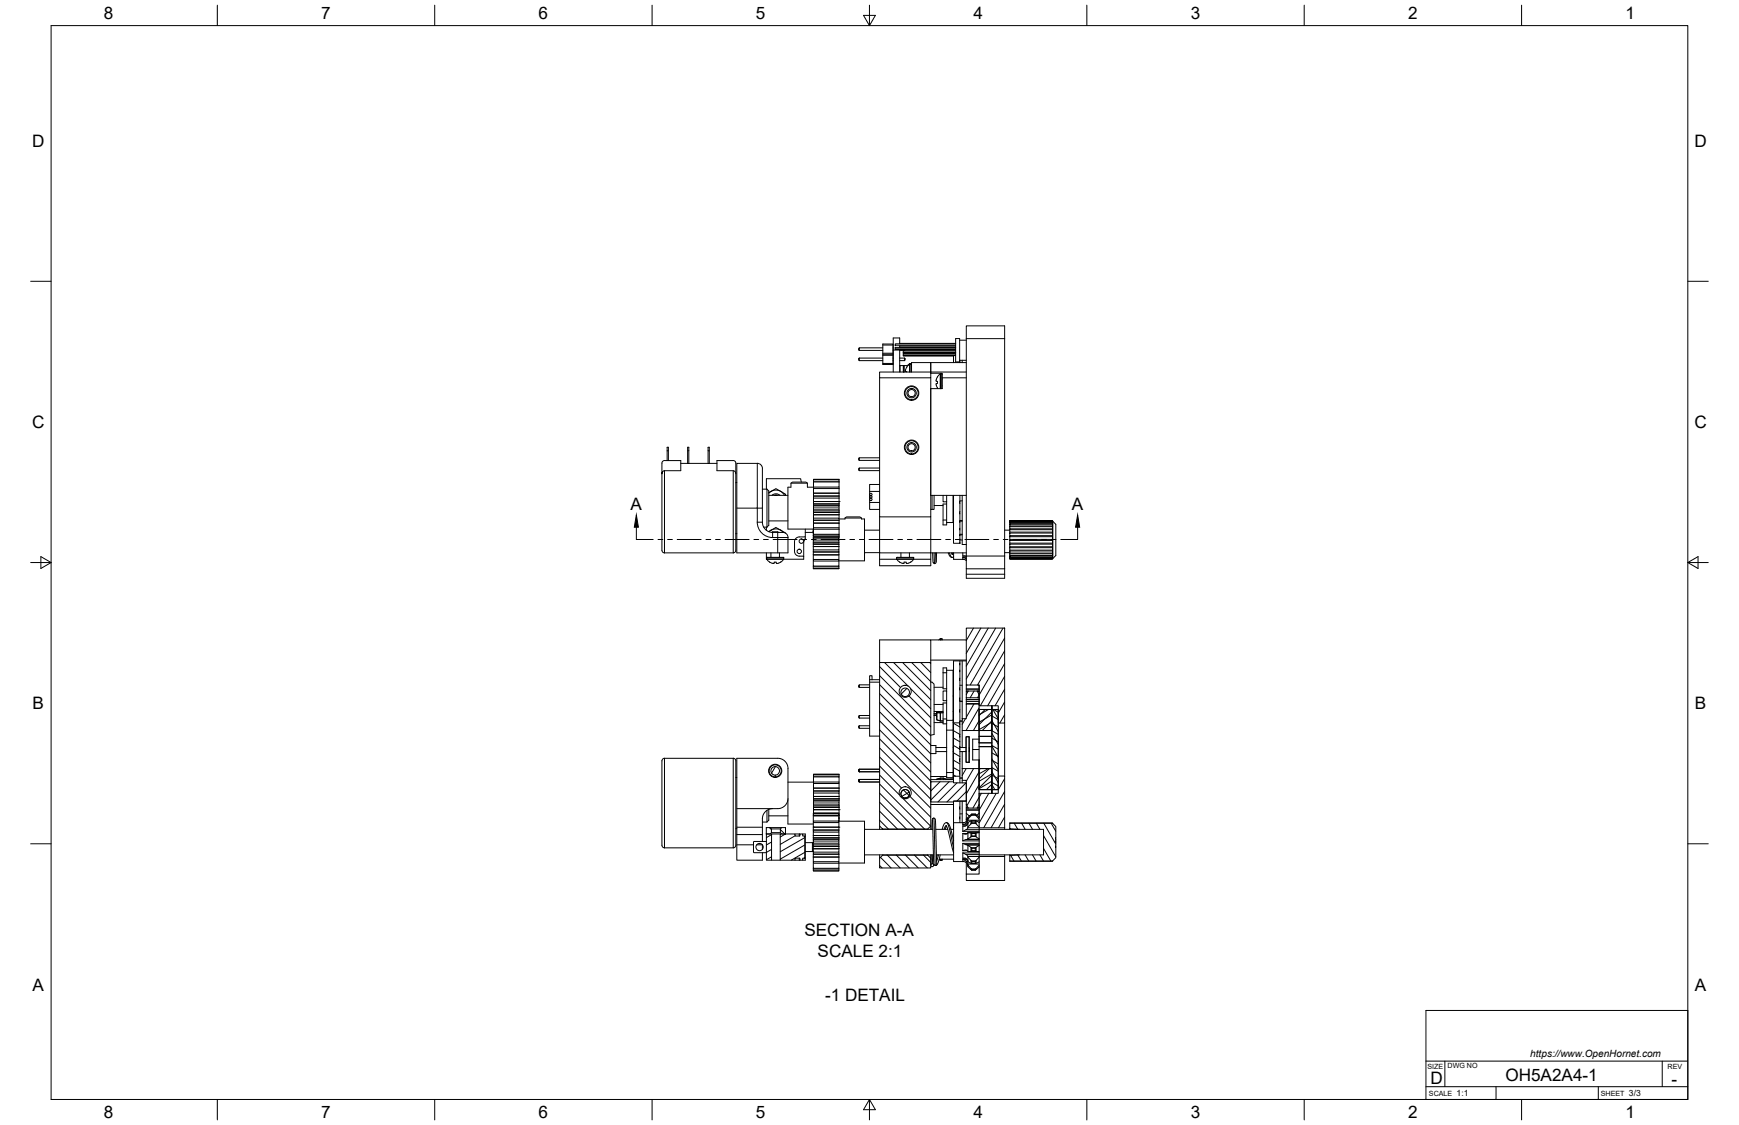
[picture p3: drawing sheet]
<svg xmlns="http://www.w3.org/2000/svg" width="864mm" height="559mm" viewBox="0 0 864 559" stroke-linecap="round" stroke-linejoin="round" font-family="sans-serif">
<!-- layer: Visible -->
<g fill="none" stroke="#000" stroke-width=".5">
<path d="M427 178v1h11M427 173v1M427 178v1M427 174h11M427 178h11M438 171h5v10h-5zM438 173h-11v1M438 171h5M438 175h5M438 176h5M443 174h1M443 173h1"/>
<path d="M443 178h1M443 179h1M447 171v-3h-3v17M447 172h28M447 171h28M447 174v11M447 174h2M447 178h2M447 179h2M449 175l25 1M449 177h25M449 178v1"/>
<path d="M449 174h.1M474 177v3M475 168h2v12h-2zM475 173h-30l30 1M475 171l-30 1M475 171h-30M475 175h-26h26M475 176h-26l26 1M475 173h-30M475 172h-28v1M475 174h-26v1M475 176h-26"/>
<path d="M477 169h3M478 179v1M480 162h19v121h-19zM480 179h-3v1M437 188v69h25v-69M438 181h5M447 182h2M449 182v3M450 182h.1M451 182h-2M452 181h-1a2.2 2.2 0 0 0-1 4M452 181l-1 1"/>
<path d="M452 181h1M452 181h.1M466 187h.1M466 187l-1 2h1v1l-1 1 1 2M467 186l-1 1M467 186h1M467 186h.1M468 188v5h-6v53h18M468 188h12M480 185h-18v3h-25v-3h25v-5v5h6v3M480 180h-27v5M329 235v33a8 8 0 0 0 1 7h35a8 8 0 0 0 0-7v-38l-1-1h-8v5h8l1 1"/>
<path d="M329 229h9v5h-8l-1 1v-5zM331 229v-7h1v7M331 224h1M338 230h18M341 230v-8h1v8M341 224h1M352 230v-8v8M352 224h.1M365 240h1M379 233l-1-2-1-1h-11v45h25v-8a4 4 0 0 0-5-3 6 6 0 0 1-7-5v-26M393 240h8M398 239v-1h-17v5"/>
<path d="M404 238h13M404 238v1M404 239h13M404 239v3M417 238v1h-13M417 239v3h-13M417 239h.1M427 227v2M427 232v2M427 229h10M427 234h10M437 227h-10v2"/>
<path d="M437 232h-10v2M379 243h2M381 243v19M381 243l1 1v17l-1 1M382 259h9M382 246h9M383 244l-1 1M383 244l2-1 5 2v1M383 244a5 5 0 0 1 7 2M385 246h1M387 246l-2-1-2 1M404 242h-3v-2l-1-1h-6l-1 1v2h-2v21h26"/>
<path d="M404 242v1h13M404 243v2h13v-2M404 245v1M404 246h13M404 246v1h13M404 247v2h13v-2M404 249h.1M404 249v2M404 251v1h13v-1M404 252v1h13v-1M404 253v1M404 258v2"/>
<path d="M404 254v2M404 258h13M404 256h13M404 258v-1h13v1M404 256v1M404 245h.1M404 260h.1M404 251h13M404 254h13M417 258h3v-1h7l1 1h1v21h-12v2h-13v-2M417 245v1M417 249h.1"/>
<path d="M417 249v2M417 253v1M417 258v2M417 254v2M417 256v1M417 242v1M417 245h.1M417 246v1M417 260h.1M420 257h8M432 244h5M432 250h5"/>
<path d="M437 241h-5v12h5M437 257v18h25v-18M463 246v7h-1M464 246v7h-1M464 251h4M468 246v3h2M470 246v15h-2v-11h2M473 246v14h-3M474 246v24h3M477 259h1M477 246v24M477 254v1"/>
<path d="M477 249v1M477 249h1M478 259h-1v1M478 246v24h2M501 259h22zM501 259h22h-22zM501 259h22v1h-22zM501 259h.1M523 259h.1M523 259l1 1v16l-1 1zM365 265h1M379 262h2"/>
<path d="M381 262v1M381 275v3M381 278l1 1M382 279h.1M383 275v2M383 263l-1 1M383 263l2-1 5 3M383 263a5 5 0 0 1 6 1M383 264h4M387 275v2M389 278a3 3 0 0 1-3 2l-2-1v1l-2-1M389 278v-1h-8v1"/>
<path d="M400 263v4h-4l-1 2v6l1 1h3v2h-10M400 267l-1 2v7M404 263l-1 1h-3M404 263v4M404 267v1h13v-1M404 268v1h13v-1M404 269v1M404 270v1M404 271h13M404 271v2h13v-2M404 273v1h13v-1M404 274h.1"/>
<path d="M404 274v2M404 276h13M404 276v2h13v-2M404 278v1h13v-1M404 267h13M404 270h13M404 274h13M404 266v1M404 266v-1h13v1M404 263v2M404 263v-1h13v1M404 262v-2h13v2"/>
<path d="M404 266h13M417 267h.1M417 269v1M417 270v1M417 274h.1M417 274v2M417 266v1M417 263v2M429 275h8v6h25v-6h18M429 263h8M445 277h9v1l-2 1M446 277l-1 1 2 1"/>
<path d="M447 279h.1M447 279l2 1v-1h1v1l2-1M447 275v2M452 275v2M452 279h.1M463 275v4l1 1 1-1v-4M465 275v4M471 275l1 2h2M473 275h.1M474 275v3h5M477 270h.1M477 269h.1"/>
<path d="M477 268h1M477 266h.1M477 262v1M477 265h1M478 278h2M478 277l2 1M478 276h2M480 278h.1M480 276h.1M499 263h2M499 275h2M501 260h22v1h-22z"/>
<path d="M501 262h22v1h-22zM501 263h22v1h-22zM501 265h22v1h-22zM501 267h22v1h-22zM501 268h22v2h-22zM501 270h22v2h-22zM501 272h22v1h-22zM501 274h22v1h-22zM501 275h22v1h-22zM501 276h22v1h-22zM501 277h22h-22zM501 277l22 1h-22"/>
<path d="M501 276h.1M501 275h.1M501 273v1M501 272h.1M501 270h.1M501 268h.1M501 266v1M501 264v1M501 263h.1M501 261v1M501 260h.1M501 277h.1"/>
<path d="M523 276h.1M523 275h.1M523 273v1M523 272h.1M523 270h.1M523 268h.1M523 266v1M523 264v1M523 263h.1M523 261v1M523 260h.1M523 277h.1"/>
<path d="M523 277v1M404 281v1h13v-1M404 282h13M404 282h.1M417 282h.1M480 283v4h19v-4M462 318h18M467 317l-1 1M467 317h1v1M467 317h.1M480 312h19v47h-3v-8h-10v-11h-6zM432 338v28h5"/>
<path d="M432 338v-2h1v2M432 339h5M432 338h5M437 329h25v81l-1 2h-23l-1-2zM437 329v-11h25v11M462 339l2 1v25h-2M462 328h18M470 333h3v53h-3v-54h-2v10h2M477 328v31M477 330h.1M477 333v1M477 337v1"/>
<path d="M478 328v29M480 328h-6v31M427 340v1v-1h5M427 355v2M427 341h5M427 357h5M432 355h-5v2M464 355l1 1M464 355l1-1zM464 341h4M464 350h4M464 353h4"/>
<path d="M465 354h2v4h-2zM466 353v1v-1M467 358h1M467 354h1M470 343h-2v5h2M470 349h-2v11h2M473 358h1M473 353h1M474 359h3v1v26h-3zM477 342v1M477 347v1M477 353v1"/>
<path d="M477 358v2M477 348h1M477 358h1M477 340h1M480 350h6v13h-8v-6h2zM480 347v3M480 340v1M480 340v1v4M481 343h4l1 2v2h-6v-2zM481 343h-1M485 343h1v2M486 340v1"/>
<path d="M486 352h7v11h-7zM486 347v3M486 340v3M493 352h3v40h-3v2zM493 351v1M499 359v26M329 377h36a8 8 0 0 1 0 7v30a8 8 0 0 1 0 7h-35a8 8 0 0 1-1-7v-36zM427 360v2h5M427 360v2M427 360h5M462 370h3v4h-3M465 373h5"/>
<path d="M465 371h5M473 373h1M473 371h1M477 371h.1M477 366h.1M477 377v1M477 365v1M477 371v1M477 373h3M477 371h3M478 363v8M478 373v9"/>
<path d="M480 366h1v13h-1zM481 371v2M483 372v5h3M486 377v5M486 363v6M486 367h-3v5h3v-3M486 372v5M486 369h7M365 386h1M391 397v12h13M404 399v-1h13v1M404 398h.1"/>
<path d="M404 396v2M404 396h13M404 396v-2h13v2M404 394v-1h13v1M404 393h.1M404 391v2M404 391h13M404 391v-2h13v2M404 389v-1h13v1M404 385h13M404 385v1M404 386h13"/>
<path d="M404 398h13M404 393h13M417 398h.1M417 397v1M417 396v1M417 393h.1M417 391v2M417 385v1M417 388v-2h-13v2h-13M417 397h.1M427 387v1h10M427 382v1"/>
<path d="M427 387v1M427 387h10M427 383h10M437 382h-10v1M462 388l18 1v9h-18zM462 387h12M465 387h2M467 387h2M469 387h5M470 387h.1M474 398v14h-2M474 386v2"/>
<path d="M474 398h6M477 398v11M477 386v3M477 383v2M477 386h1M478 382h8v18l-1 1h-4l-1-1v-12h-2zM478 398v11M478 388v1M480 400v1h1M486 382h7v10h-7zM486 400v6M365 412h1"/>
<path d="M366 402h18a6 6 0 0 0 7-5v-15a5 5 0 0 0-5-5h-20v38M366 415v12h13v-3M366 415h13M379 420v2M381 411h1l1 1v2h-1h-1zM381 414h.1M381 411h.1M381 414h2v13h-2zM381 418h-7v6h7M381 403v5M382 402v5l-1 1h-2M382 405h9"/>
<path d="M382 411h6M383 412h5M383 414h5M383 414h4M384 402l-3 1-2 2v13M387 414h8v1h2v-1h2v1h1v11h-1v1h-2v-1h-2v1h-8zM388 412v-1h2v3h-2zM390 411h.1M390 414h.1M395 414h2M399 414h1v1M400 415h.1"/>
<path d="M400 415v11M400 419h3M404 419h-1v4h1M404 405v-1h13v1h-13h13M404 405v3M404 409v2h13v-2M404 411h.1M404 411v1M404 412h13M404 412v1h13v-1M404 413v2h13v-2M404 415v1"/>
<path d="M404 416v1M404 417v1h13v-1M404 418v1h13v-1M404 419v1M404 420h.1M404 415h.1M404 416h.1M404 417h13M404 420h13M404 404v-2h13v2M404 402h.1M404 400v2"/>
<path d="M404 400v-1h13v1M404 400h13M417 406v2h12v21h-12M417 405h.1M417 404h-13h13v1M417 405v3h-13v1h13v-1M417 411h.1M417 411v1M417 415v1M417 416v1M417 419v1M417 420v2"/>
<path d="M417 415h.1M417 416h.1M417 405v1M417 402h.1M417 400v2M417 406h.1M429 412h34M437 410v2M438 412h.1M461 412h.1M462 410v2M463 407l1 22a.7 .7 0 0 0 1 1 .7 .7 0 0 0 0-1v-21l-1-2-1 1v5"/>
<path d="M465 412h6M468 412l1-3h1h1l3 9M470 410l4 14M470 410l-1 2M477 401v1M477 406v1M477 404h1M478 419l3 1M478 414h2M479 409h-5v19h5M480 408l-2 1M480 404l1 1"/>
<path d="M480 401v3M480 406l1 1M480 404v4l1-1M481 420h.1M481 417l-3 1M481 414h-1M481 409v2M481 414v3M481 420v3M481 417h.1M481 414h2l-1 2M481 420l2 1-1 2"/>
<path d="M481 406v1M481 409l-1 1h-2M481 411l-1 1-2 1M481 414h.1M481 414h5M482 416l-1 1M482 405l-1 2M482 409l-1 2M482 405h.1M482 414v2M482 408v1M482 408l-1 1"/>
<path d="M482 408h2M483 404l-2 2-1 3-2 1M483 404l-1 1M483 404h1M484 404l2 2M484 404l2 3M484 408l2 1M484 408v1l2 2M485 405h.1M485 408v1M485 414v2M486 401h-1"/>
<path d="M486 404l-1 1M486 412h32v13h-32M486 406v-12h10v-9h3v26h-13M486 414v17M486 406v8M486 414h-2v1l2 2M486 420l-2 1v2h2M499 411v1M501 412h.1M501 409h22M506 412h-5v-3h22l1 2v15l-1 2h-22v-3h5M524 418h.1"/>
<path d="M524 416v1M383 427h4M395 427h2M400 426v1h-1M400 423h3M404 420v2M404 422h13M404 422v1h13v-1M404 423v1h13v-1M404 424h.1M404 424v2M404 426h13"/>
<path d="M404 426v2h13v-2M404 428v1h13v-1M404 432v1h13v-1M404 429v2h13v-2M404 431v1h13v-1M404 424h13M404 433h13M417 424h.1M417 424v2M429 425h35M437 425v1M437 426l1-1h23l1 1v5h-25z"/>
<path d="M438 425h.1M461 425h.1M462 425v1M462 427h.1M462 425v4M464 429v1M465 425h9M465 425v1M467 425l-1 4-1 1M467 427h.1M468 427h-1M474 427h-8h1"/>
<path d="M478 427l2 1 1 3 1 1M478 423l2-1 1 1M478 424l2 1 1 1M478 426h2l1 2M478 428h2l1 2M480 429v5M481 426v2M481 426l2 2-1 1M481 428l1 1M481 430l2 2M481 423h5M482 423h-1"/>
<path d="M482 429h.1M482 432h1M482 421v2M482 427v2M482 431v1M482 429h2M483 432h1M485 421v2M485 427v2M485 431v1M486 425h13v12h-19v-3M486 431v3h-6"/>
<path d="M486 426l-2 2v1M486 428l-2 1M486 430l-2 2M486 431l-2 1M499 425h.1M501 425h.1M501 428h22M524 421h.1M524 420v1"/>
<circle cx="453" cy="195" r="2.3"/>
<circle cx="453" cy="195" r="1.8"/>
<circle cx="453" cy="195" r="3"/>
<circle cx="453" cy="195" r="4"/>
<circle cx="453" cy="222" r="2.3"/>
<circle cx="453" cy="222" r="1.8"/>
<circle cx="453" cy="222" r="3"/>
<circle cx="453" cy="222" r="4"/>
<circle cx="432" cy="247" r=".6"/>
<circle cx="432" cy="246" r=".6"/>
<circle cx="432" cy="248" r=".6"/>
<circle cx="397" cy="274" r="1.1"/>
<circle cx="398" cy="269" r="1.1"/>
<circle cx="450" cy="343" r="3"/>
<circle cx="450" cy="344" r="2.1"/>
<circle cx="385" cy="383" r="2.1"/>
<circle cx="385" cy="383" r="3"/>
<circle cx="450" cy="394" r="3"/>
<circle cx="450" cy="394" r="2.1"/>
<circle cx="377" cy="421" r="1.8"/>
<circle cx="463" cy="430" r=".7"/>
</g>
<!-- layer: Visible Narrow -->
<g fill="none" stroke="#000" stroke-width=".5">
<path d="M444 174h3M480 168h19M447 182v3M449 182v3M452 181v4M467 186v7M468 186v7M330 234v41M364 234v41M376 230v22h-10M376 259a8 8 0 0 0 8 8M376 259h3"/>
<path d="M379 252h-3v7M404 245h13M404 249h13M404 250h13M404 260h13M404 254h13M404 255h13M404 256h13M468 258h2M381 278h8M381 277h8M384 267h2v8"/>
<path d="M384 264v3M386 264v1a1.4 1.4 0 0 0 0 2 1.4 1.4 0 0 0 2 0h3M404 265h.1M404 266h.1M404 270h13M404 271h13M404 276h13M437 278h25M445 278h9M445 277h9M464 275v5M472 275l1 2"/>
<path d="M474 275h-1M477 266h1M478 275v1h2M480 278h.1M480 277h-2v1M480 276h19M480 285h19M467 317v1M468 317v1M468 334h2M464 359h4M468 357h2"/>
<path d="M470 358h3M473 359h1M473 346h1M480 347h6M480 342h6M480 343h1M480 348h6M480 349h6M485 343h1M330 377v44M364 377v44M470 363h3"/>
<path d="M486 371h7M486 366h7M404 397h13M404 396h13M404 391h13M462 400h12M462 386h8M470 384h3M473 386h1M366 420h8M366 411h13M376 420h3"/>
<path d="M397 414v1M404 411h13M404 415h13M404 416h13M404 402h13M404 401h13M417 406h.1M464 406l1 24M470 410l-1 2M470 409l1 2 3 10M478 409v1h2M480 410h-2v3h8"/>
<path d="M480 417h6M480 420h6M480 409h1M480 412h6M480 402h6M480 407h.1M480 401h1M480 407h1M480 414h-2v4h8M481 417h5M481 420h5M481 407h5"/>
<path d="M481 411h5M481 405h1M482 416h3M482 405h3M482 409h3M482 414h3M483 408h1M483 409h1M483 404h1M483 405h1M483 414h1M483 415h1"/>
<path d="M485 401h1M486 419h-8v4h2M397 426v1M404 420h13M404 422h13M404 426h13M463 425v4M466 425l-1 3M467 427h.1M468 427h.1M480 424h6M480 428h1"/>
<path d="M480 427h-2v1M481 425h5M481 429h5M482 421h3M482 423h3M482 428h3M482 432h3M483 432h1M483 428h1M483 429h1M483 421h1M483 423h1"/>
<path d="M486 424h-8v2h2"/>
</g>
<!-- layer: Border -->
<g fill="none" stroke="#000" stroke-width=".5">
<path d="M25 13h813v533h-813zM108 3v10M216 3v10M324 3v10M429 8h6l-3 5zM432 3v10M540 3v10M648 3v10M756 3v10M15 140h10M838 140h10M15 279h10"/>
<path d="M20 276l5 3-5 3zM838 279l5-3v6zM838 279h10M15 419h10M838 419h10M108 546v10M216 546v10M324 546v10M432 546l3 5h-6zM432 546v10M540 546v10M648 546v10"/>
<path d="M756 546v10"/>
</g>
<!-- layer: Titleblock -->
<path d="M708 502h130v44h-130zM708 540h130M708 527h130M718 527v13M743 540v6M794 540v6M825 527v13" fill="none" stroke="#000" stroke-width=".5"/>
<!-- layer: Hatching -->
<g fill="none" stroke="#000" stroke-width=".5">
<path d="M483 312l-3 6M487 312l-7 13M491 312l-11 19M494 312l-14 25M498 312l-16 28M499 317l-14 23M437 336l25 25M437 331l10 10M439 329l12 12M444 329l18 19M448 329l14 14M453 329l9 10"/>
<path d="M457 329l5 5M462 329v1M499 323l-14 24M499 330l-12 21M499 336l-9 15M437 358l25 25M437 354l25 25M437 349l25 25M437 345l25 25M437 340l25 25M450 342l-2 3M451 346l11 11"/>
<path d="M452 342l10 10M473 359l4 2M479 357l-1 3M480 350h.1M484 350l-4 6M484 343l-2 4M486 352l-6 11M486 358l-3 5M489 352l-3 3M491 352l-5 3M493 358l3 5M493 355l-7 4"/>
<path d="M493 359l-7 3M493 359l3 2M493 356l3 1M493 354l-7 6M493 358l-5 5M493 352l3 5M493 352l3 2M499 342l-5 9M499 349l-3 5M499 355l-2 4M437 376l25 25M437 372l25 25"/>
<path d="M437 367l25 25M437 363l25 25M473 378l4 1M473 374l4 2M473 370l4 2M473 367l4 1M473 363l4 2M493 377l3 5M493 371l3 5M493 364l3 6M493 362l-1 1M493 378l3 1"/>
<path d="M493 374l3 2M493 370l3 2M493 367l3 1M493 363l3 2M493 363h-1M385 381l-2 3M437 398l13 14M437 394l18 18M437 389l22 23M437 385l10 10M437 380l11 11M448 397l14 13"/>
<path d="M449 392l2 3M451 393l-3 3M452 396l10 10M462 388h.1M467 388l-5 5M471 388l-9 9M473 385l2 1M473 381l4 2M475 389l-9 9M480 389l-10 9M480 382l-2 3M480 393l-5 5"/>
<path d="M480 398h.1M483 382l-3 6M486 383l-6 11M486 390l-6 10M487 382h-1M487 394l-4 7M490 392l3-2 1 2M491 382l-5 2M491 394l-5 8M491 382l-5 5M493 383l3 6M493 384l-7 4"/>
<path d="M493 388l-7 4M493 392h-1M493 389l3 1M493 381l3 2M495 394l-9 15M496 387l-3-2-7 6M496 385v1M499 387l-3 5M499 393l-10 18M499 399l-7 12M381 414h.1M382 411l1 1"/>
<path d="M383 415l-2 1M383 418l-2 2M388 412l2 2M390 414l-3 2M395 415l-8 4M400 416l-13 7M400 420l-13 7M437 407l4 5M437 403l9 9M499 406l-3 5M501 411l1 1M504 409l1 3"/>
<path d="M507 409l2 3M511 409l2 3M515 409l1 3M518 415l6 11M518 409l6 10M522 409l2 4M383 422l-2 1M383 426l-2 1M400 423l-7 4M437 430l1 1M437 426l6 5M441 425l6 6"/>
<path d="M445 425l6 6M450 425l6 6M454 425l6 6M459 425l3 3M502 425l2 3M505 425l2 3M509 425l2 3M513 425l1 3M516 425l2 3M518 421l4 7"/>
</g>
<!-- layer: Section Lines -->
<g fill="none" stroke="#000" stroke-width=".5">
<path d="M316 262v6h8M327 268h2M332 268h2M336 268h12M351 268h2M355 268h3M360 268h12M374 268h3M379 268h3M384 268h12M398 268h3M403 268h2"/>
<path d="M408 268h12M422 268h2M427 268h2M432 268h11M446 268h2M451 268h2M455 268h12M470 268h2M474 268h3M479 268h12M493 268h3M498 268h3"/>
<path d="M503 268h12M517 268h3M522 268h2M535 262v6h-8"/>
</g>
<path d="M316 256l1 6h-2zM535 256l1 6h-2z" fill="#000" stroke="#000" stroke-width=".5"/>
<g font-size="8.5">
<text x="52" y="9">8</text>
<text x="160" y="9">7</text>
<text x="267" y="9">6</text>
<text x="375" y="9">5</text>
<text x="483" y="9">4</text>
<text x="591" y="9">3</text>
<text x="699" y="9">2</text>
<text x="807" y="9">1</text>
<text x="16" y="73">D</text>
<text x="841" y="73">D</text>
<text x="16" y="213">C</text>
<text x="841" y="213">C</text>
<text x="313" y="253">A</text>
<text x="532" y="253">A</text>
<text x="16" y="352">B</text>
<text x="842" y="352">B</text>
<text x="399" y="465">SECTION A-A</text>
<text x="406" y="475">SCALE 2:1</text>
<text x="16" y="492">A</text>
<text x="410" y="497">-1 DETAIL</text>
<text x="842" y="492">A</text>
<text x="710" y="538">D</text>
<text x="748" y="537">OH5A2A4-1</text>
<text x="830" y="539">-</text>
<text x="52" y="555">8</text>
<text x="160" y="555">7</text>
<text x="267" y="555">6</text>
<text x="375" y="555">5</text>
<text x="483" y="556">4</text>
<text x="591" y="555">3</text>
<text x="699" y="556">2</text>
<text x="807" y="556">1</text>
</g>
<text font-size="5" x="760" y="525">https://www.OpenHornet.com</text>
<g font-size="4.3">
<text x="723" y="544">1:1</text>
<text x="809" y="544">3/3</text>
</g>
<g font-size="3.5">
<text x="709" y="531">SIZE</text>
<text x="719" y="530">DWG NO</text>
<text x="828" y="531">REV</text>
<text x="710" y="544">SCALE</text>
<text x="795" y="544">SHEET</text>
</g>
</svg>
